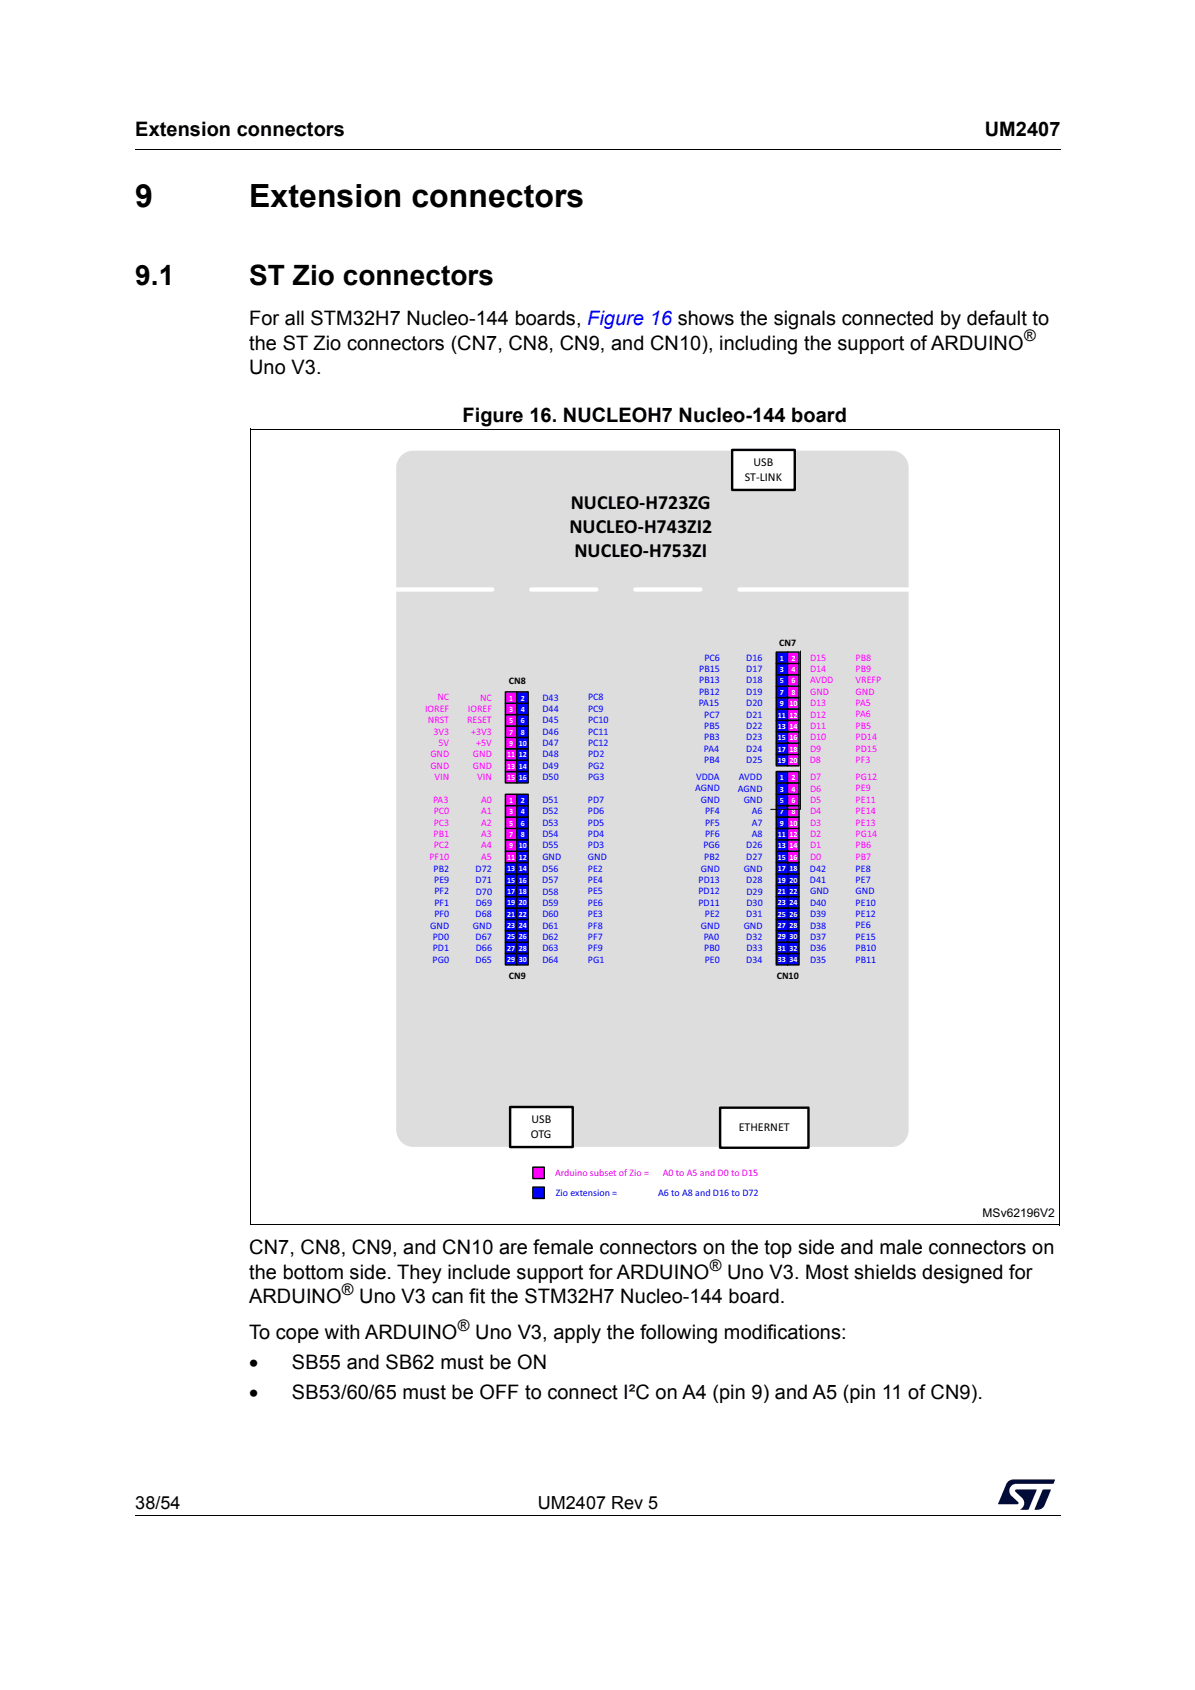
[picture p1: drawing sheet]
<svg xmlns="http://www.w3.org/2000/svg" width="210mm" height="297mm" viewBox="0 0 210 297" stroke-linecap="round" stroke-linejoin="round" font-family="sans-serif">
<path d="M23.7 26.2l.1 .2zM23.7 266.3l.1 .2z" fill="#000"/>
<path d="M23.8 26.3h162.6M23.8 266.4h162.6" fill="none" stroke="#000" stroke-width=".18"/>
<g fill="#00183f">
<path d="M177 260.5l.6-.4 .4-.1 7.3 .1-.3 .7h-6.4a1.23 1.23 0 0 0-1.2 .7 1.23 1.23 0 0 0 .2 1.4l1.2 1.1 .1 .3-3.6 .1z"/>
<path d="M183.2 261.8l1.4 .1-1.1 2.6a1.4 1.4 0 0 1-1.8 .8z"/>
<path d="M178.4 261.9h3.7l-1.5 3.4h-1.4a1.3 1.3 0 0 0 .3-2l-1.1-1.1z"/>
</g>
<path d="M43.9 75.4h142.3M43.9 215.3h142.3" fill="none" stroke="#fff" stroke-width=".18"/>
<path d="M70.3 80.3a2.99 2.99 0 0 1 2.3-1.1h84a3 3 0 0 1 3 3v116.4a3 3 0 0 1-3 3h-84a3 3 0 0 1-3-3v-116.4l.1-.7z" fill-rule="evenodd" fill="#ddd"/>
<path d="M159.6 103.6h-90" fill="none" stroke="#fff" stroke-width=".76" stroke-dasharray="29.7 6.9 11.4 6.9 11.4 6.9"/>
<path d="M136.4 132.6h2v2h-2z" fill="#00f"/>
<path d="M136.4 132.6h2v2h-2z" fill="none" stroke="#000" stroke-width=".25"/>
<path d="M136.4 130.6h2v2h-2z" fill="#00f"/>
<path d="M136.4 130.6h2v2h-2z" fill="none" stroke="#000" stroke-width=".25"/>
<path d="M136.4 128.6h2v2h-2z" fill="#00f"/>
<path d="M136.4 128.6h2v2h-2z" fill="none" stroke="#000" stroke-width=".25"/>
<path d="M136.4 126.6h2v2h-2z" fill="#00f"/>
<path d="M136.4 126.6h2v2h-2z" fill="none" stroke="#000" stroke-width=".25"/>
<path d="M136.4 124.6h2v2h-2z" fill="#00f"/>
<path d="M136.4 124.6h2v2h-2z" fill="none" stroke="#000" stroke-width=".25"/>
<path d="M136.4 122.6h2v2h-2z" fill="#00f"/>
<path d="M136.4 122.6h2v2h-2z" fill="none" stroke="#000" stroke-width=".25"/>
<path d="M136.4 120.6h2v2h-2z" fill="#00f"/>
<path d="M136.4 120.6h2v2h-2z" fill="none" stroke="#000" stroke-width=".25"/>
<path d="M136.4 118.6h2v2h-2z" fill="#00f"/>
<path d="M136.4 118.6h2v2h-2z" fill="none" stroke="#000" stroke-width=".25"/>
<path d="M136.4 116.6h2v2h-2z" fill="#00f"/>
<path d="M136.4 116.6h2v2h-2z" fill="none" stroke="#000" stroke-width=".25"/>
<path d="M136.4 114.6h2v2h-2z" fill="#00f"/>
<path d="M136.4 114.6h2v2h-2z" fill="none" stroke="#000" stroke-width=".25"/>
<path d="M138.4 132.6h2v2h-2z" fill="#f0f"/>
<path d="M138.4 132.6h2v2h-2z" fill="none" stroke="#000" stroke-width=".25"/>
<path d="M138.4 130.6h2v2h-2z" fill="#f0f"/>
<path d="M138.4 130.6h2v2h-2z" fill="none" stroke="#000" stroke-width=".25"/>
<path d="M138.4 128.6h2v2h-2z" fill="#f0f"/>
<path d="M138.4 128.6h2v2h-2z" fill="none" stroke="#000" stroke-width=".25"/>
<path d="M138.4 126.6h2v2h-2z" fill="#f0f"/>
<path d="M138.4 126.6h2v2h-2z" fill="none" stroke="#000" stroke-width=".25"/>
<path d="M138.4 124.6h2v2h-2z" fill="#f0f"/>
<path d="M138.4 124.6h2v2h-2z" fill="none" stroke="#000" stroke-width=".25"/>
<path d="M138.4 122.6h2v2h-2z" fill="#f0f"/>
<path d="M138.4 122.6h2v2h-2z" fill="none" stroke="#000" stroke-width=".25"/>
<path d="M138.4 120.6h2v2h-2z" fill="#f0f"/>
<path d="M138.4 120.6h2v2h-2z" fill="none" stroke="#000" stroke-width=".25"/>
<path d="M138.4 118.6h2v2h-2z" fill="#f0f"/>
<path d="M138.4 118.6h2v2h-2z" fill="none" stroke="#000" stroke-width=".25"/>
<path d="M138.4 116.6h2v2h-2z" fill="#f0f"/>
<path d="M138.4 116.6h2v2h-2z" fill="none" stroke="#000" stroke-width=".25"/>
<path d="M138.4 114.6h2v2h-2z" fill="#f0f"/>
<path d="M138.4 114.6h2v2h-2z" fill="none" stroke="#000" stroke-width=".25"/>
<path d="M88.8 135.6h2v2h-2z" fill="#f0f"/>
<path d="M88.8 135.6h2v2h-2z" fill="none" stroke="#000" stroke-width=".25"/>
<path d="M88.8 133.6h2v2h-2z" fill="#f0f"/>
<path d="M88.8 133.6h2v2h-2z" fill="none" stroke="#000" stroke-width=".25"/>
<path d="M88.8 131.6h2v2h-2z" fill="#f0f"/>
<path d="M88.8 131.6h2v2h-2z" fill="none" stroke="#000" stroke-width=".25"/>
<path d="M88.8 129.6h2v2h-2z" fill="#f0f"/>
<path d="M88.8 129.6h2v2h-2z" fill="none" stroke="#000" stroke-width=".25"/>
<path d="M88.8 127.6h2v2h-2z" fill="#f0f"/>
<path d="M88.8 127.6h2v2h-2z" fill="none" stroke="#000" stroke-width=".25"/>
<path d="M88.8 125.6h2v2h-2z" fill="#f0f"/>
<path d="M88.8 125.6h2v2h-2z" fill="none" stroke="#000" stroke-width=".25"/>
<path d="M88.8 123.6h2v2h-2z" fill="#f0f"/>
<path d="M88.8 123.6h2v2h-2z" fill="none" stroke="#000" stroke-width=".25"/>
<path d="M88.8 121.6h2v2h-2z" fill="#f0f"/>
<path d="M88.8 121.6h2v2h-2z" fill="none" stroke="#000" stroke-width=".25"/>
<path d="M90.8 135.6h2v2h-2z" fill="#00f"/>
<path d="M90.8 135.6h2v2h-2z" fill="none" stroke="#000" stroke-width=".25"/>
<path d="M90.8 133.6h2v2h-2z" fill="#00f"/>
<path d="M90.8 133.6h2v2h-2z" fill="none" stroke="#000" stroke-width=".25"/>
<path d="M90.8 131.6h2v2h-2z" fill="#00f"/>
<path d="M90.8 131.6h2v2h-2z" fill="none" stroke="#000" stroke-width=".25"/>
<path d="M90.8 129.6h2v2h-2z" fill="#00f"/>
<path d="M90.8 129.6h2v2h-2z" fill="none" stroke="#000" stroke-width=".25"/>
<path d="M90.8 127.6h2v2h-2z" fill="#00f"/>
<path d="M90.8 127.6h2v2h-2z" fill="none" stroke="#000" stroke-width=".25"/>
<path d="M90.8 125.6h2v2h-2z" fill="#00f"/>
<path d="M90.8 125.6h2v2h-2z" fill="none" stroke="#000" stroke-width=".25"/>
<path d="M90.8 123.6h2v2h-2z" fill="#00f"/>
<path d="M90.8 123.6h2v2h-2z" fill="none" stroke="#000" stroke-width=".25"/>
<path d="M90.8 121.6h2v2h-2z" fill="#00f"/>
<path d="M90.8 121.6h2v2h-2z" fill="none" stroke="#000" stroke-width=".25"/>
<path d="M88.8 167.6h2v2h-2z" fill="#00f"/>
<path d="M88.8 167.6h2v2h-2z" fill="none" stroke="#000" stroke-width=".25"/>
<path d="M88.8 165.6h2v2h-2z" fill="#00f"/>
<path d="M88.8 165.6h2v2h-2z" fill="none" stroke="#000" stroke-width=".25"/>
<path d="M88.8 163.6h2v2h-2z" fill="#00f"/>
<path d="M88.8 163.6h2v2h-2z" fill="none" stroke="#000" stroke-width=".25"/>
<path d="M88.8 161.6h2v2h-2z" fill="#00f"/>
<path d="M88.8 161.6h2v2h-2z" fill="none" stroke="#000" stroke-width=".25"/>
<path d="M88.8 159.6h2v2h-2z" fill="#00f"/>
<path d="M88.8 159.6h2v2h-2z" fill="none" stroke="#000" stroke-width=".25"/>
<path d="M88.8 157.6h2v2h-2z" fill="#00f"/>
<path d="M88.8 157.6h2v2h-2z" fill="none" stroke="#000" stroke-width=".25"/>
<path d="M88.8 155.6h2v2h-2z" fill="#00f"/>
<path d="M88.8 155.6h2v2h-2z" fill="none" stroke="#000" stroke-width=".25"/>
<path d="M88.8 153.6h2v2h-2z" fill="#00f"/>
<path d="M88.8 153.6h2v2h-2z" fill="none" stroke="#000" stroke-width=".25"/>
<path d="M88.8 151.6h2v2h-2z" fill="#00f"/>
<path d="M88.8 151.6h2v2h-2z" fill="none" stroke="#000" stroke-width=".25"/>
<path d="M88.8 149.6h2v2h-2z" fill="#f0f"/>
<path d="M88.8 149.6h2v2h-2z" fill="none" stroke="#000" stroke-width=".25"/>
<path d="M88.8 147.6h2v2h-2z" fill="#f0f"/>
<path d="M88.8 147.6h2v2h-2z" fill="none" stroke="#000" stroke-width=".25"/>
<path d="M88.8 145.6h2v2h-2z" fill="#f0f"/>
<path d="M88.8 145.6h2v2h-2z" fill="none" stroke="#000" stroke-width=".25"/>
<path d="M88.8 143.6h2v2h-2z" fill="#f0f"/>
<path d="M88.8 143.6h2v2h-2z" fill="none" stroke="#000" stroke-width=".25"/>
<path d="M88.8 141.6h2v2h-2z" fill="#f0f"/>
<path d="M88.8 141.6h2v2h-2z" fill="none" stroke="#000" stroke-width=".25"/>
<path d="M88.8 139.6h2v2h-2z" fill="#f0f"/>
<path d="M88.8 139.6h2v2h-2z" fill="none" stroke="#000" stroke-width=".25"/>
<path d="M90.8 167.6h2v2h-2z" fill="#00f"/>
<path d="M90.8 167.6h2v2h-2z" fill="none" stroke="#000" stroke-width=".25"/>
<path d="M90.8 165.6h2v2h-2z" fill="#00f"/>
<path d="M90.8 165.6h2v2h-2z" fill="none" stroke="#000" stroke-width=".25"/>
<path d="M90.8 163.6h2v2h-2z" fill="#00f"/>
<path d="M90.8 163.6h2v2h-2z" fill="none" stroke="#000" stroke-width=".25"/>
<path d="M90.8 161.6h2v2h-2z" fill="#00f"/>
<path d="M90.8 161.6h2v2h-2z" fill="none" stroke="#000" stroke-width=".25"/>
<path d="M90.8 159.6h2v2h-2z" fill="#00f"/>
<path d="M90.8 159.6h2v2h-2z" fill="none" stroke="#000" stroke-width=".25"/>
<path d="M90.8 157.6h2v2h-2z" fill="#00f"/>
<path d="M90.8 157.6h2v2h-2z" fill="none" stroke="#000" stroke-width=".25"/>
<path d="M90.8 155.6h2v2h-2z" fill="#00f"/>
<path d="M90.8 155.6h2v2h-2z" fill="none" stroke="#000" stroke-width=".25"/>
<path d="M90.8 153.6h2v2h-2z" fill="#00f"/>
<path d="M90.8 153.6h2v2h-2z" fill="none" stroke="#000" stroke-width=".25"/>
<path d="M90.8 151.6h2v2h-2z" fill="#00f"/>
<path d="M90.8 151.6h2v2h-2z" fill="none" stroke="#000" stroke-width=".25"/>
<path d="M90.8 149.6h2v2h-2z" fill="#00f"/>
<path d="M90.8 149.6h2v2h-2z" fill="none" stroke="#000" stroke-width=".25"/>
<path d="M90.8 147.6h2v2h-2z" fill="#00f"/>
<path d="M90.8 147.6h2v2h-2z" fill="none" stroke="#000" stroke-width=".25"/>
<path d="M90.8 145.6h2v2h-2z" fill="#00f"/>
<path d="M90.8 145.6h2v2h-2z" fill="none" stroke="#000" stroke-width=".25"/>
<path d="M90.8 143.6h2v2h-2z" fill="#00f"/>
<path d="M90.8 143.6h2v2h-2z" fill="none" stroke="#000" stroke-width=".25"/>
<path d="M90.8 141.6h2v2h-2z" fill="#00f"/>
<path d="M90.8 141.6h2v2h-2z" fill="none" stroke="#000" stroke-width=".25"/>
<path d="M90.8 139.6h2v2h-2z" fill="#00f"/>
<path d="M90.8 139.6h2v2h-2z" fill="none" stroke="#000" stroke-width=".25"/>
<path d="M136.4 167.6h2v2h-2z" fill="#00f"/>
<path d="M136.4 167.6h2v2h-2z" fill="none" stroke="#000" stroke-width=".25"/>
<path d="M136.4 165.6h2v2h-2z" fill="#00f"/>
<path d="M136.4 165.6h2v2h-2z" fill="none" stroke="#000" stroke-width=".25"/>
<path d="M136.4 163.6h2v2h-2z" fill="#00f"/>
<path d="M136.4 163.6h2v2h-2z" fill="none" stroke="#000" stroke-width=".25"/>
<path d="M136.4 161.6h2v2h-2z" fill="#00f"/>
<path d="M136.4 161.6h2v2h-2z" fill="none" stroke="#000" stroke-width=".25"/>
<path d="M136.4 159.6h2v2h-2z" fill="#00f"/>
<path d="M136.4 159.6h2v2h-2z" fill="none" stroke="#000" stroke-width=".25"/>
<path d="M136.4 157.6h2v2h-2z" fill="#00f"/>
<path d="M136.4 157.6h2v2h-2z" fill="none" stroke="#000" stroke-width=".25"/>
<path d="M136.4 155.6h2v2h-2z" fill="#00f"/>
<path d="M136.4 155.6h2v2h-2z" fill="none" stroke="#000" stroke-width=".25"/>
<path d="M136.4 153.6h2v2h-2z" fill="#00f"/>
<path d="M136.4 153.6h2v2h-2z" fill="none" stroke="#000" stroke-width=".25"/>
<path d="M136.4 151.6h2v2h-2z" fill="#00f"/>
<path d="M136.4 151.6h2v2h-2z" fill="none" stroke="#000" stroke-width=".25"/>
<path d="M136.4 149.6h2v2h-2z" fill="#00f"/>
<path d="M136.4 149.6h2v2h-2z" fill="none" stroke="#000" stroke-width=".25"/>
<path d="M136.4 147.6h2v2h-2z" fill="#00f"/>
<path d="M136.4 147.6h2v2h-2z" fill="none" stroke="#000" stroke-width=".25"/>
<path d="M136.4 145.6h2v2h-2z" fill="#00f"/>
<path d="M136.4 145.6h2v2h-2z" fill="none" stroke="#000" stroke-width=".25"/>
<path d="M136.4 143.6h2v2h-2z" fill="#00f"/>
<path d="M136.4 143.6h2v2h-2z" fill="none" stroke="#000" stroke-width=".25"/>
<path d="M136.4 141.6h2v2h-2z" fill="#00f"/>
<path d="M136.4 141.6h2v2h-2z" fill="none" stroke="#000" stroke-width=".25"/>
<path d="M136.4 139.6h2v2h-2z" fill="#00f"/>
<path d="M136.4 139.6h2v2h-2z" fill="none" stroke="#000" stroke-width=".25"/>
<path d="M136.4 137.6h2v2h-2z" fill="#00f"/>
<path d="M136.4 137.6h2v2h-2z" fill="none" stroke="#000" stroke-width=".25"/>
<path d="M136.4 135.6h2v2h-2z" fill="#00f"/>
<path d="M136.4 135.6h2v2h-2z" fill="none" stroke="#000" stroke-width=".25"/>
<path d="M138.4 167.6h2v2h-2z" fill="#00f"/>
<path d="M138.4 167.6h2v2h-2z" fill="none" stroke="#000" stroke-width=".25"/>
<path d="M138.4 165.6h2v2h-2z" fill="#00f"/>
<path d="M138.4 165.6h2v2h-2z" fill="none" stroke="#000" stroke-width=".25"/>
<path d="M138.4 163.6h2v2h-2z" fill="#00f"/>
<path d="M138.4 163.6h2v2h-2z" fill="none" stroke="#000" stroke-width=".25"/>
<path d="M138.4 161.6h2v2h-2z" fill="#00f"/>
<path d="M138.4 161.6h2v2h-2z" fill="none" stroke="#000" stroke-width=".25"/>
<path d="M138.4 159.6h2v2h-2z" fill="#00f"/>
<path d="M138.4 159.6h2v2h-2z" fill="none" stroke="#000" stroke-width=".25"/>
<path d="M138.4 157.6h2v2h-2z" fill="#00f"/>
<path d="M138.4 157.6h2v2h-2z" fill="none" stroke="#000" stroke-width=".25"/>
<path d="M138.4 155.6h2v2h-2z" fill="#00f"/>
<path d="M138.4 155.6h2v2h-2z" fill="none" stroke="#000" stroke-width=".25"/>
<path d="M138.4 153.6h2v2h-2z" fill="#00f"/>
<path d="M138.4 153.6h2v2h-2z" fill="none" stroke="#000" stroke-width=".25"/>
<path d="M138.4 151.6h2v2h-2z" fill="#00f"/>
<path d="M138.4 151.6h2v2h-2z" fill="none" stroke="#000" stroke-width=".25"/>
<path d="M138.4 149.6h2v2h-2z" fill="#f0f"/>
<path d="M138.4 149.6h2v2h-2z" fill="none" stroke="#000" stroke-width=".25"/>
<path d="M138.4 147.6h2v2h-2z" fill="#f0f"/>
<path d="M138.4 147.6h2v2h-2z" fill="none" stroke="#000" stroke-width=".25"/>
<path d="M138.4 145.6h2v2h-2z" fill="#f0f"/>
<path d="M138.4 145.6h2v2h-2z" fill="none" stroke="#000" stroke-width=".25"/>
<path d="M138.4 143.6h2v2h-2z" fill="#f0f"/>
<path d="M138.4 143.6h2v2h-2z" fill="none" stroke="#000" stroke-width=".25"/>
<path d="M138.4 141.6h2v2h-2z" fill="#f0f"/>
<path d="M138.4 141.6h2v2h-2z" fill="none" stroke="#000" stroke-width=".25"/>
<path d="M138.4 139.6h2v2h-2z" fill="#f0f"/>
<path d="M138.4 139.6h2v2h-2z" fill="none" stroke="#000" stroke-width=".25"/>
<path d="M138.4 137.6h2v2h-2z" fill="#f0f"/>
<path d="M138.4 137.6h2v2h-2z" fill="none" stroke="#000" stroke-width=".25"/>
<path d="M138.4 135.6h2v2h-2z" fill="#f0f"/>
<path d="M138.4 135.6h2v2h-2z" fill="none" stroke="#000" stroke-width=".25"/>
<path d="M93.6 205.1h2v2h-2z" fill="#f0f"/>
<path d="M93.6 205.1h2v2h-2z" fill="none" stroke="#000" stroke-width=".25"/>
<path d="M93.6 208.6h2v2h-2z" fill="#00f"/>
<path d="M93.6 208.6h2v2h-2z" fill="none" stroke="#000" stroke-width=".25"/>
<path d="M89.6 194.6h11v7h-11z" fill="#fff"/>
<path d="M89.6 194.6h11v7h-11z" fill="none" stroke="#000" stroke-width=".42"/>
<path d="M128.6 79.1h11v7h-11z" fill="#fff"/>
<path d="M128.6 79.1h11v7h-11z" fill="none" stroke="#000" stroke-width=".42"/>
<path d="M126.5 194.7h15.5v7h-15.5z" fill="#fff"/>
<path d="M126.5 194.7h15.5v7h-15.5z" fill="none" stroke="#000" stroke-width=".42"/>
<path d="M44 75.4h142.1M44 75.3v139.9M186 75.4v139.9M140.6 114.4v27.9h-5.2M44 215.2h142" fill="none" stroke="#000" stroke-width=".18"/>
<g font-size="5.6">
<text x="23.8" y="36.4">9</text>
<text x="43.8" y="36.4">Extension connectors</text>
</g>
<g font-size="4.9">
<text x="23.8" y="50">9.1</text>
<text x="43.8" y="50">ST Zio connectors</text>
</g>
<g font-size="3.5">
<text x="23.8" y="23.9">Extension connectors</text>
<text x="173" y="23.9">UM2407</text>
<text x="43.8" y="57.2">For all STM32H7 Nucleo-144 boards, Figure 16 shows the signals connected by default to</text>
<text x="43.8" y="61.4">the ST Zio connectors (CN7, CN8, CN9, and CN10), including the support of ARDUINO</text>
<text x="43.8" y="65.7">Uno V3.</text>
<text x="81.2" y="74.1">Figure 16. NUCLEOH7 Nucleo-144 board</text>
<text x="100.3" y="89.4">NUCLEO-H723ZG</text>
<text x="100" y="93.7">NUCLEO-H743ZI2</text>
<text x="100.9" y="97.9">NUCLEO-H753ZI</text>
<text x="43.8" y="220.5">CN7, CN8, CN9, and CN10 are female connectors on the top side and male connectors on</text>
<text x="43.8" y="224.7">the bottom side. They include support for ARDUINO</text>
<text x="127.7" y="224.7">Uno V3. Most shields designed for</text>
<text x="43.8" y="229">ARDUINO</text>
<text x="63.1" y="229">Uno V3 can fit the STM32H7 Nucleo-144 board.</text>
<text x="43.8" y="235.3">To cope with ARDUINO</text>
<text x="83.5" y="235.3">Uno V3, apply the following modifications:</text>
<text x="43.8" y="240.6">•</text>
<text x="43.8" y="245.9">•</text>
<text x="51.3" y="240.6">SB55 and SB62 must be ON</text>
<text x="51.3" y="245.9">SB53/60/65 must be OFF to connect I²C on A4 (pin 9) and A5 (pin 11 of CN9).</text>
</g>
<g font-size="3.2">
<text x="23.8" y="265.2">38/54</text>
<text x="94.5" y="265.2">UM2407 Rev 5</text>
</g>
<g font-size="2.8">
<text x="179.9" y="60">®</text>
<text x="60" y="227.6">®</text>
<text x="124.7" y="223.3">®</text>
<text x="80.4" y="233.9">®</text>
</g>
<g font-size="2.1">
<text x="132.4" y="82">USB</text>
<text x="130.8" y="84.5">ST-LINK</text>
<text x="93.4" y="197.5">USB</text>
<text x="93.2" y="200">OTG</text>
<text x="129.7" y="198.8">ETHERNET</text>
<text x="172.6" y="213.9">MSv62196V2</text>
</g>
<g font-size="1.8">
<text x="136.9" y="113.5">CN7</text>
<text x="89.4" y="120.2">CN8</text>
<text x="89.4" y="172.1">CN9</text>
<text x="136.4" y="172.1">CN10</text>
</g>
<g font-size="1.8" fill="#00f">
<text x="122.8" y="118.1">PB15</text>
<text x="123.7" y="116.1">PC6</text>
<text x="131.1" y="118.1">D17</text>
<text x="131.1" y="116.1">D16</text>
<text x="95.3" y="125.1">D44</text>
<text x="95.3" y="123.1">D43</text>
<text x="103.3" y="123.1">PC8</text>
<text x="103.3" y="125.1">PC9</text>
<text x="122.8" y="124.1">PA15</text>
<text x="122.8" y="122.1">PB12</text>
<text x="122.8" y="120.1">PB13</text>
<text x="131.1" y="124.1">D20</text>
<text x="131.1" y="122.1">D19</text>
<text x="131.1" y="120.1">D18</text>
<text x="95.3" y="131.1">D47</text>
<text x="95.3" y="129.1">D46</text>
<text x="95.3" y="127.1">D45</text>
<text x="103.3" y="131.1">PC12</text>
<text x="103.3" y="129.1">PC11</text>
<text x="103.3" y="127.1">PC10</text>
<text x="123.7" y="128.1">PB5</text>
<text x="123.7" y="130.1">PB3</text>
<text x="123.7" y="126.1">PC7</text>
<text x="131.1" y="130.1">D23</text>
<text x="131.1" y="128.1">D22</text>
<text x="131.1" y="126.1">D21</text>
<text x="95.3" y="137.1">D50</text>
<text x="95.3" y="135.1">D49</text>
<text x="95.3" y="133.1">D48</text>
<text x="103.3" y="137.1">PG3</text>
<text x="103.3" y="135.1">PG2</text>
<text x="103.3" y="133.1">PD2</text>
<text x="122.3" y="137.1">VDDA</text>
<text x="123.7" y="132.1">PA4</text>
<text x="123.7" y="134.1">PB4</text>
<text x="129.8" y="137.1">AVDD</text>
<text x="131.1" y="134.1">D25</text>
<text x="131.1" y="132.1">D24</text>
<text x="95.3" y="143.1">D52</text>
<text x="95.3" y="141.1">D51</text>
<text x="103.3" y="143.1">PD6</text>
<text x="103.3" y="141.1">PD7</text>
<text x="122.1" y="139.1">AGND</text>
<text x="123.1" y="141.1">GND</text>
<text x="123.9" y="143.1">PF4</text>
<text x="129.6" y="139.1">AGND</text>
<text x="130.6" y="141.1">GND</text>
<text x="132" y="143.1">A6</text>
<text x="95.3" y="149.1">D55</text>
<text x="95.3" y="147.1">D54</text>
<text x="95.3" y="145.1">D53</text>
<text x="103.3" y="149.1">PD3</text>
<text x="103.3" y="147.1">PD4</text>
<text x="103.3" y="145.1">PD5</text>
<text x="123.6" y="149.1">PG6</text>
<text x="123.9" y="147.1">PF6</text>
<text x="123.9" y="145.1">PF5</text>
<text x="131.1" y="149.1">D26</text>
<text x="132" y="147.1">A8</text>
<text x="132" y="145.1">A7</text>
<text x="76.1" y="153.2">PB2</text>
<text x="76.3" y="155.2">PE9</text>
<text x="83.5" y="155.2">D71</text>
<text x="83.5" y="153.2">D72</text>
<text x="95.2" y="155.2">D57</text>
<text x="95.2" y="153.2">D56</text>
<text x="95.3" y="151.1">GND</text>
<text x="103.3" y="151.1">GND</text>
<text x="103.3" y="155.2">PE4</text>
<text x="103.3" y="153.2">PE2</text>
<text x="122.7" y="155.2">PD13</text>
<text x="123.1" y="153.2">GND</text>
<text x="123.7" y="151.1">PB2</text>
<text x="130.6" y="153.2">GND</text>
<text x="131.1" y="155.2">D28</text>
<text x="131.1" y="151.1">D27</text>
<text x="142.3" y="155.2">D41</text>
<text x="142.3" y="153.2">D42</text>
<text x="150.3" y="155.2">PE7</text>
<text x="150.3" y="153.2">PE8</text>
<text x="76.3" y="159.2">PF1</text>
<text x="76.3" y="157.2">PF2</text>
<text x="76.3" y="161.2">PF0</text>
<text x="83.5" y="161.2">D68</text>
<text x="83.6" y="159.2">D69</text>
<text x="83.6" y="157.2">D70</text>
<text x="95.3" y="161.2">D60</text>
<text x="95.3" y="159.2">D59</text>
<text x="95.3" y="157.2">D58</text>
<text x="103.3" y="161.2">PE3</text>
<text x="103.3" y="159.2">PE6</text>
<text x="103.3" y="157.2">PE5</text>
<text x="122.7" y="159.2">PD11</text>
<text x="122.7" y="157.2">PD12</text>
<text x="123.8" y="161.2">PE2</text>
<text x="131.1" y="161.2">D31</text>
<text x="131.1" y="159.2">D30</text>
<text x="131.1" y="157.2">D29</text>
<text x="142.3" y="161.2">D39</text>
<text x="142.3" y="159.2">D40</text>
<text x="142.3" y="157.2">GND</text>
<text x="150.3" y="161.2">PE12</text>
<text x="150.3" y="159.2">PE10</text>
<text x="150.3" y="157.2">GND</text>
<text x="75.6" y="163.2">GND</text>
<text x="76" y="167.2">PD1</text>
<text x="76" y="165.2">PD0</text>
<text x="83.1" y="163.2">GND</text>
<text x="83.5" y="165.2">D67</text>
<text x="83.6" y="167.2">D66</text>
<text x="95.3" y="167.2">D63</text>
<text x="95.3" y="165.2">D62</text>
<text x="95.3" y="163.2">D61</text>
<text x="103.3" y="167.2">PF9</text>
<text x="103.3" y="165.2">PF7</text>
<text x="103.3" y="163.2">PF8</text>
<text x="123.1" y="163.2">GND</text>
<text x="123.6" y="165.2">PA0</text>
<text x="123.7" y="167.2">PB0</text>
<text x="130.6" y="163.2">GND</text>
<text x="131.1" y="165.2">D32</text>
<text x="131.1" y="167.2">D33</text>
<text x="142.3" y="167.2">D36</text>
<text x="142.3" y="165.2">D37</text>
<text x="142.3" y="163.2">D38</text>
<text x="150.3" y="167.2">PB10</text>
<text x="150.3" y="165.2">PE15</text>
<text x="150.3" y="163.2">PE6</text>
<text x="76" y="169.2">PG0</text>
<text x="83.5" y="169.2">D65</text>
<text x="95.3" y="169.2">D64</text>
<text x="103.3" y="169.2">PG1</text>
<text x="123.8" y="169.2">PE0</text>
<text x="131.1" y="169.2">D34</text>
<text x="142.3" y="169.2">D35</text>
<text x="150.3" y="169.2">PB11</text>
<text x="97.6" y="210.2">Zio extension =</text>
<text x="115.6" y="210.2">A6 to A8 and D16 to D72</text>
</g>
<g font-size="1.8" fill="#f0f">
<text x="142.3" y="118.1">D14</text>
<text x="142.3" y="116.1">D15</text>
<text x="150.3" y="118.1">PB9</text>
<text x="150.3" y="116.1">PB8</text>
<text x="74.7" y="125.1">IOREF</text>
<text x="76.8" y="123.1">NC</text>
<text x="82.2" y="125.1">IOREF</text>
<text x="84.3" y="123.1">NC</text>
<text x="142.3" y="124.1">D13</text>
<text x="142.3" y="122.1">GND</text>
<text x="142.3" y="120.1">AVDD</text>
<text x="150.3" y="124.1">PA5</text>
<text x="150.3" y="122.1">GND</text>
<text x="150.3" y="120.1">VREFP</text>
<text x="75.2" y="127.1">NRST</text>
<text x="76.1" y="129.1">3V3</text>
<text x="77" y="131.1">5V</text>
<text x="82.1" y="127.1">RESET</text>
<text x="82.7" y="129.1">+3V3</text>
<text x="83.6" y="131.1">+5V</text>
<text x="142.3" y="130.1">D10</text>
<text x="142.3" y="128.1">D11</text>
<text x="142.3" y="126.1">D12</text>
<text x="150.3" y="130.1">PD14</text>
<text x="150.3" y="128.1">PB5</text>
<text x="150.3" y="126.1">PA6</text>
<text x="75.6" y="135.1">GND</text>
<text x="75.6" y="133.1">GND</text>
<text x="76.3" y="137.1">VIN</text>
<text x="83.1" y="135.1">GND</text>
<text x="83.1" y="133.1">GND</text>
<text x="83.8" y="137.1">VIN</text>
<text x="142.2" y="134.1">D8</text>
<text x="142.3" y="132.1">D9</text>
<text x="142.3" y="137.1">D7</text>
<text x="150.3" y="134.1">PF3</text>
<text x="150.3" y="132.1">PD15</text>
<text x="150.3" y="137.1">PG12</text>
<text x="76.1" y="141.1">PA3</text>
<text x="76.2" y="143.1">PC0</text>
<text x="84.5" y="143.1">A1</text>
<text x="84.5" y="141.1">A0</text>
<text x="142.3" y="143.1">D4</text>
<text x="142.3" y="141.1">D5</text>
<text x="142.3" y="139.1">D6</text>
<text x="150.3" y="143.1">PE14</text>
<text x="150.3" y="141.1">PE11</text>
<text x="150.3" y="139.1">PE9</text>
<text x="76.2" y="147.1">PB1</text>
<text x="76.2" y="149.1">PC2</text>
<text x="76.2" y="145.1">PC3</text>
<text x="84.5" y="149.1">A4</text>
<text x="84.5" y="147.1">A3</text>
<text x="84.5" y="145.1">A2</text>
<text x="142.3" y="149.1">D1</text>
<text x="142.3" y="147.1">D2</text>
<text x="142.3" y="145.1">D3</text>
<text x="150.3" y="149.1">PB6</text>
<text x="150.3" y="147.1">PG14</text>
<text x="150.3" y="145.1">PE13</text>
<text x="75.4" y="151.1">PF10</text>
<text x="84.5" y="151.1">A5</text>
<text x="142.3" y="151.1">D0</text>
<text x="150.3" y="151.1">PB7</text>
<text x="97.5" y="206.7">Arduino subset of Zio =</text>
<text x="116.4" y="206.7">A0 to A5 and D0 to D15</text>
</g>
<g font-size="1.4" fill="#fff">
<text x="137" y="116.1">1</text>
<text x="137" y="118.1">3</text>
<text x="139" y="116.1">2</text>
<text x="139" y="118.1">4</text>
<text x="89.4" y="123.1">1</text>
<text x="89.4" y="125.1">3</text>
<text x="91.5" y="123.1">2</text>
<text x="91.5" y="125.1">4</text>
<text x="137" y="120.1">5</text>
<text x="137" y="122.1">7</text>
<text x="137" y="124.1">9</text>
<text x="138.7" y="124.1">10</text>
<text x="139" y="120.1">6</text>
<text x="139" y="122.1">8</text>
<text x="89.4" y="127.1">5</text>
<text x="89.4" y="129.1">7</text>
<text x="89.4" y="131.1">9</text>
<text x="91.1" y="131.1">10</text>
<text x="91.5" y="127.1">6</text>
<text x="91.5" y="129.1">8</text>
<text x="136.6" y="126.1">11</text>
<text x="136.6" y="128.1">13</text>
<text x="136.6" y="130.1">15</text>
<text x="138.7" y="126.1">12</text>
<text x="138.7" y="128.1">14</text>
<text x="138.7" y="130.1">16</text>
<text x="89.1" y="133.1">11</text>
<text x="89.1" y="135.1">13</text>
<text x="89.1" y="137.1">15</text>
<text x="91.1" y="133.1">12</text>
<text x="91.1" y="135.1">14</text>
<text x="91.1" y="137.1">16</text>
<text x="136.6" y="132.1">17</text>
<text x="136.6" y="134.1">19</text>
<text x="137" y="137.1">1</text>
<text x="138.7" y="132.1">18</text>
<text x="138.7" y="134.1">20</text>
<text x="139" y="137.1">2</text>
<text x="89.4" y="141.1">1</text>
<text x="89.4" y="143.1">3</text>
<text x="91.5" y="141.1">2</text>
<text x="91.5" y="143.1">4</text>
<text x="137" y="139.1">3</text>
<text x="137" y="141.1">5</text>
<text x="137" y="143.1">7</text>
<text x="139" y="139.1">4</text>
<text x="139" y="141.1">6</text>
<text x="139" y="143.1">8</text>
<text x="89.4" y="145.1">5</text>
<text x="89.4" y="147.1">7</text>
<text x="89.4" y="149.1">9</text>
<text x="91.1" y="149.1">10</text>
<text x="91.5" y="145.1">6</text>
<text x="91.5" y="147.1">8</text>
<text x="136.6" y="147.1">11</text>
<text x="136.6" y="149.1">13</text>
<text x="137" y="145.1">9</text>
<text x="138.7" y="145.1">10</text>
<text x="138.7" y="147.1">12</text>
<text x="138.7" y="149.1">14</text>
<text x="89.1" y="151.1">11</text>
<text x="89.1" y="153.1">13</text>
<text x="89.1" y="155.1">15</text>
<text x="91.1" y="151.1">12</text>
<text x="91.1" y="153.1">14</text>
<text x="91.1" y="155.1">16</text>
<text x="136.6" y="151.1">15</text>
<text x="136.6" y="153.1">17</text>
<text x="136.6" y="155.1">19</text>
<text x="138.7" y="151.1">16</text>
<text x="138.7" y="153.1">18</text>
<text x="138.7" y="155.1">20</text>
<text x="89.1" y="157.1">17</text>
<text x="89.1" y="159.1">19</text>
<text x="89.1" y="161.1">21</text>
<text x="91.1" y="157.1">18</text>
<text x="91.1" y="159.1">20</text>
<text x="91.1" y="161.1">22</text>
<text x="136.6" y="157.1">21</text>
<text x="136.6" y="159.1">23</text>
<text x="136.6" y="161.1">25</text>
<text x="138.7" y="157.1">22</text>
<text x="138.7" y="159.1">24</text>
<text x="138.7" y="161.1">26</text>
<text x="89.1" y="163.1">23</text>
<text x="89.1" y="165.1">25</text>
<text x="89.1" y="167.1">27</text>
<text x="91.1" y="163.1">24</text>
<text x="91.1" y="165.1">26</text>
<text x="91.1" y="167.1">28</text>
<text x="136.6" y="163.1">27</text>
<text x="136.6" y="165.1">29</text>
<text x="136.6" y="167.1">31</text>
<text x="138.7" y="163.1">28</text>
<text x="138.7" y="165.1">30</text>
<text x="138.7" y="167.1">32</text>
<text x="89.1" y="169.1">29</text>
<text x="91.1" y="169.1">30</text>
<text x="136.6" y="169.1">33</text>
<text x="138.7" y="169.1">34</text>
</g>
</svg>
